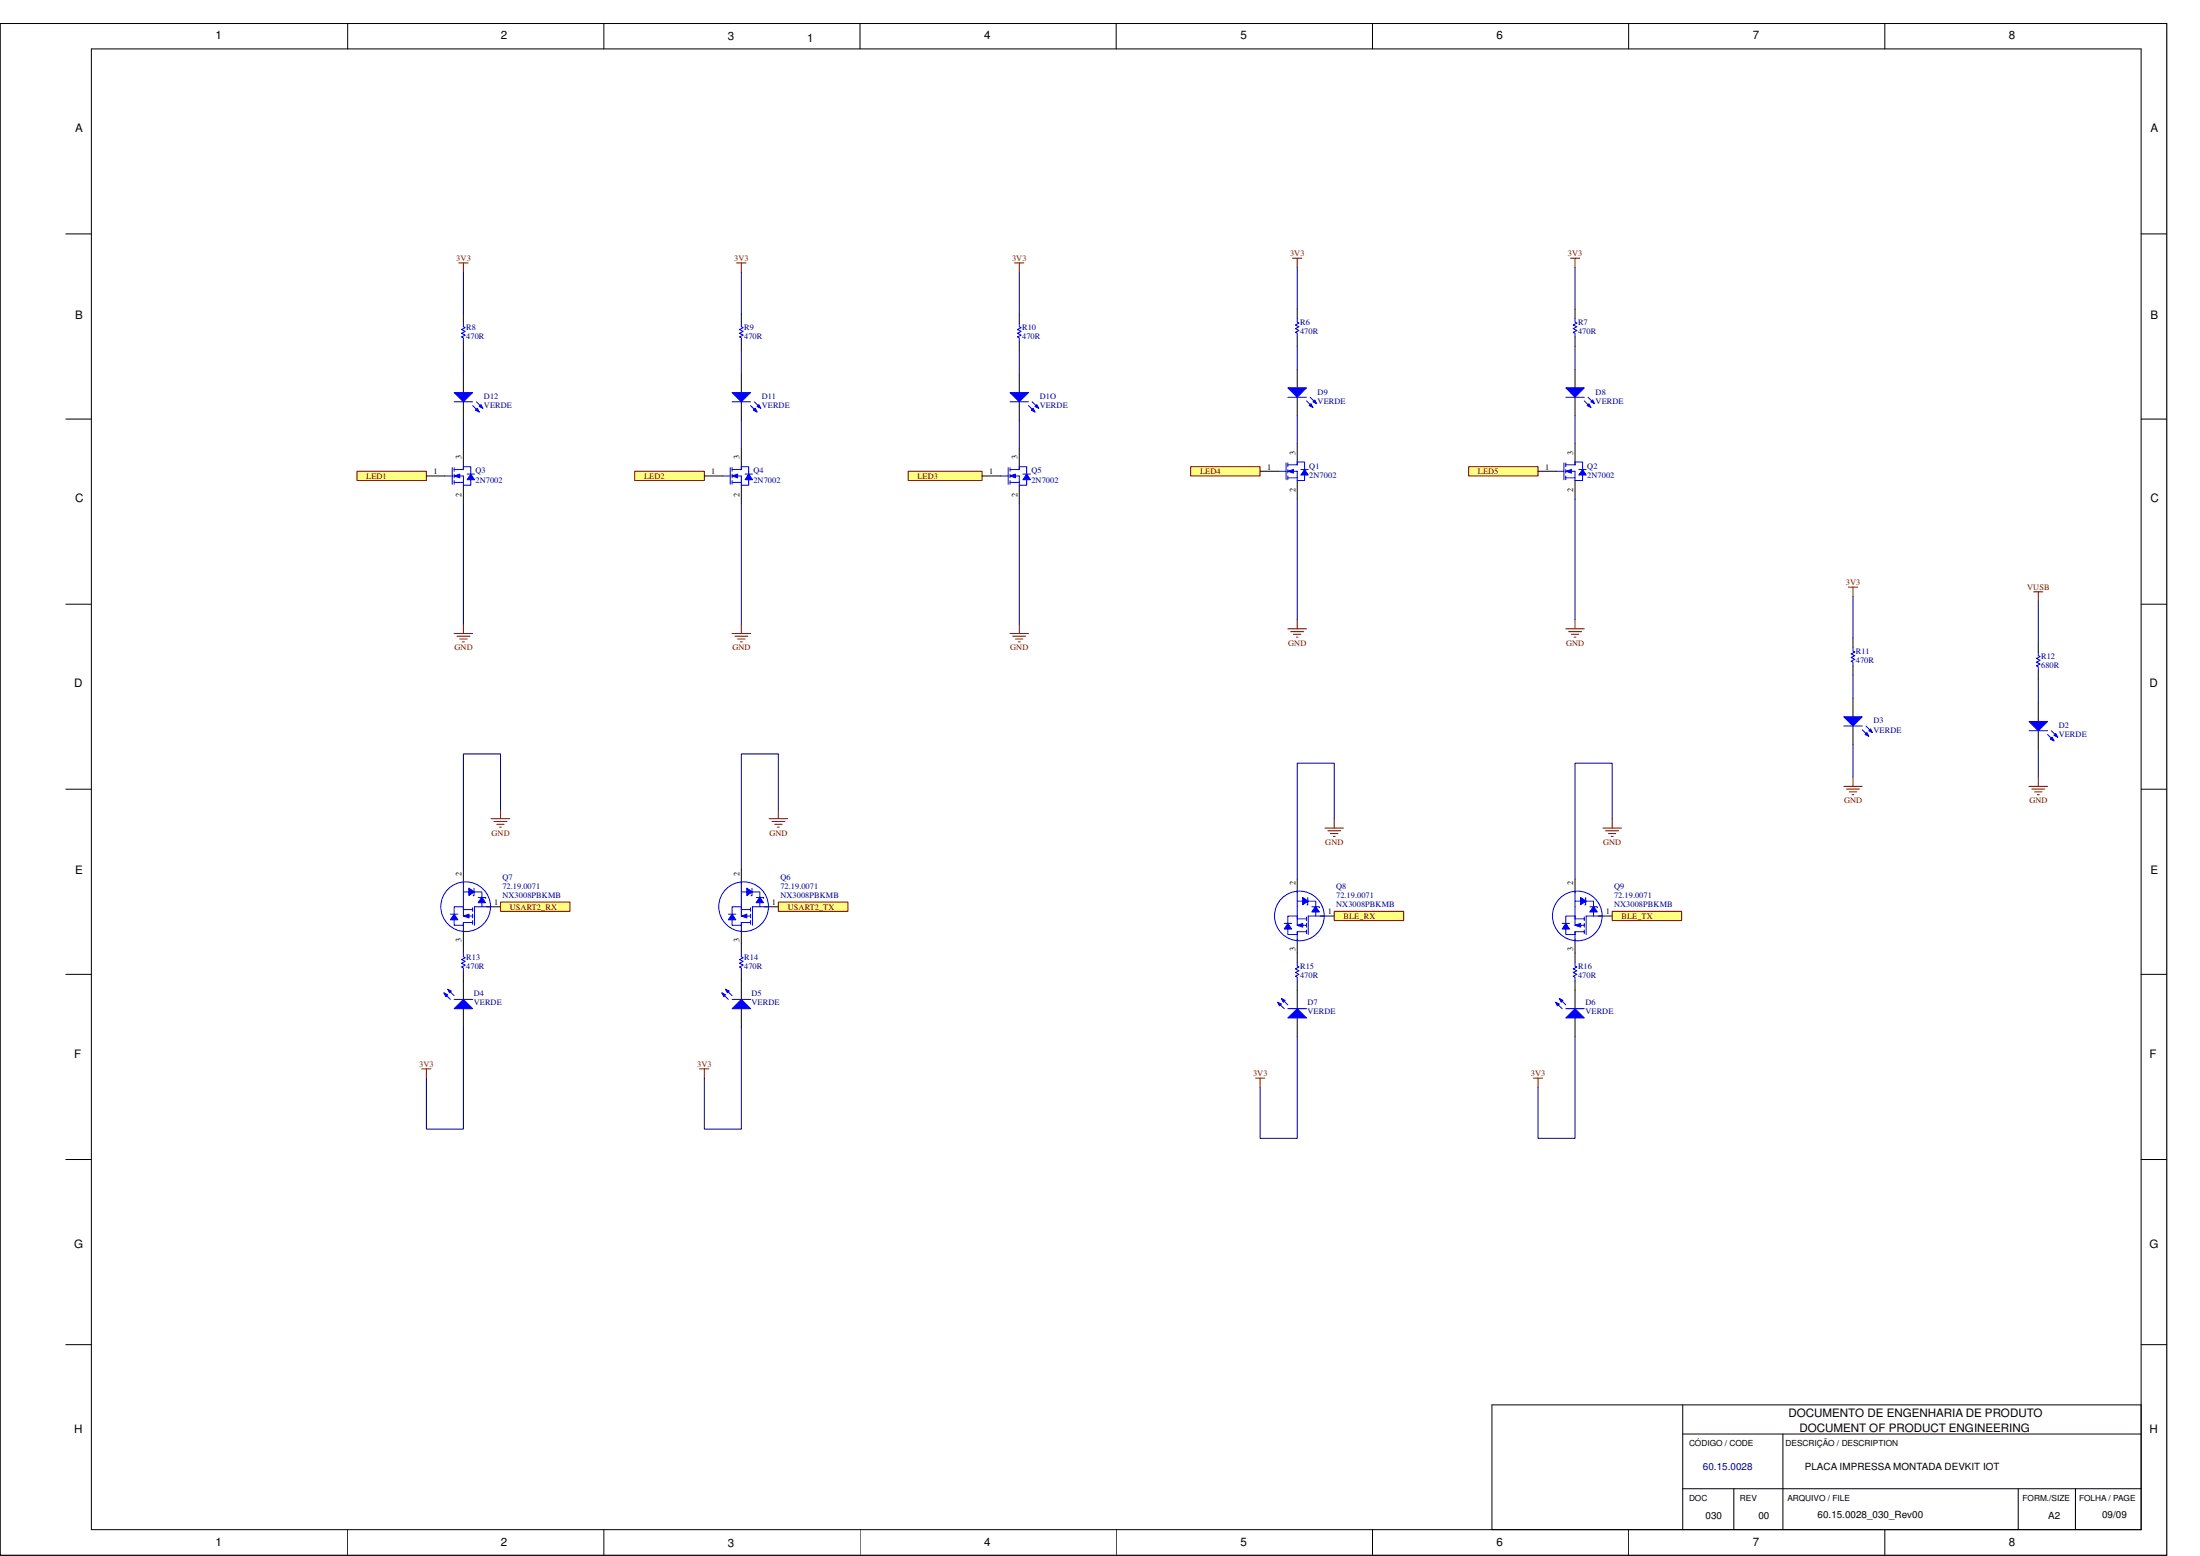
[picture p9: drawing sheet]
<svg xmlns="http://www.w3.org/2000/svg" width="594mm" height="420mm" viewBox="0 0 594 420" stroke-linecap="round" stroke-linejoin="round" font-family="sans-serif">
<g fill="none" stroke="#000" stroke-width=".27">
<path d="M.1 6.3h585v413.6h-585zM24.7 13.2h553.5v399.8h-553.5zM93.9 6.3v6.9M163.1 6.3v6.9M232.2 6.3v6.9M301.4 6.3v6.9M370.6 6.3v6.9M439.8 6.3v6.9M509 6.3v6.9M17.8 63.2h6.9M578.2 63.2h6.9M425.3 99.7v5"/>
<path d="M17.8 113.2h6.9M425.3 107.3v5M578.2 113.2h6.9M17.8 163.2h6.9M578.2 163.2h6.9M17.8 213.1h6.9M578.2 213.1h6.9M17.8 263.1h6.9M578.2 263.1h6.9M17.8 313.1h6.9M578.2 313.1h6.9M17.8 363.1h6.9"/>
<path d="M454.4 379.3v33.7M578.2 363.1h6.9M578.2 379.3h-175.3v33.7M454.4 387.2h123.8M481.4 387.2v25.8M93.9 413v7M163.1 413v7M232.2 413v7M301.4 413v7M370.6 413v7M439.8 413v7M454.4 402h123.8"/>
<path d="M468.2 402v11M509 413v7M545 402v11M560.4 402v11"/>
</g>
<path d="M422.8 104.7h5l-2.5 2.6z" fill="#00f"/>
<path d="M422.8 104.7h5l-2.5 2.6zM427.8 108.2l1.8 1.8M428.8 107.3l1.8 1.7" fill="none" stroke="#00f" stroke-width=".27"/>
<path d="M428.6 109.5l.5-.5 .5 1z" fill="#00f"/>
<path d="M428.6 109.5l.5-.5 .5 1z" fill="none" stroke="#00f" stroke-width=".27"/>
<path d="M429.6 108.5l.5-.5 .5 1z" fill="#00f"/>
<path d="M422.8 107.3h5M429.6 108.5l.5-.5 .5 1z" fill="none" stroke="#00f" stroke-width=".27"/>
<path d="M424.1 69.7h2.5M425.3 69.7v2.5M422.8 169.8h5M423.6 170.6h3.5M424.3 171.3h2M425.1 172h.5M425.3 167.3v2.5" fill="none" stroke="#800000" stroke-width=".27"/>
<path d="M96.4 127.3h18.7v2.5h-18.7z" fill-rule="evenodd" fill="#ffff80"/>
<path d="M96.4 127.3h18.7v2.5h-18.7z" fill="none" stroke="#800000" stroke-width=".27"/>
<path d="M171.4 127.3h18.8v2.5h-18.8z" fill-rule="evenodd" fill="#ffff80"/>
<path d="M171.4 127.3h18.8v2.5h-18.8z" fill="none" stroke="#800000" stroke-width=".27"/>
<path d="M245.2 127.3h20v2.5h-20z" fill-rule="evenodd" fill="#ffff80"/>
<path d="M245.2 127.3h20v2.5h-20z" fill="none" stroke="#800000" stroke-width=".27"/>
<path d="M321.5 126h18.8v2.5h-18.8z" fill-rule="evenodd" fill="#ffff80"/>
<path d="M321.5 126h18.8v2.5h-18.8z" fill="none" stroke="#800000" stroke-width=".27"/>
<path d="M396.6 126h18.7v2.5h-18.7z" fill-rule="evenodd" fill="#ffff80"/>
<path d="M396.6 126h18.7v2.5h-18.7z" fill="none" stroke="#800000" stroke-width=".27"/>
<path d="M125.1 234.8v3.8M125.1 251.1v3.7M131.4 244.9h3.8" fill="none" stroke="#000" stroke-width=".27"/>
<path d="M121.6 246.8h2M125.1 244.9v2.5h2.5M125.1 245.6h2.5M127.6 249.1h-2.5v.8M127.6 245.1v1M127.6 246.8v1.1M127.6 248.6v1M132.5 244.9h-4.4v5" fill="none" stroke="#00f" stroke-width=".27"/>
<path d="M125.1 247.4l1.6-.6v1.1z" fill="#00f"/>
<path d="M125.1 247.4l1.6-.6v1.1z" fill="none" stroke="#00f" stroke-width=".27"/>
<path d="M122.6 246.8l1 1.6h-2z" fill="#00f"/>
<path d="M122.6 246.8l1 1.6h-2zM125.1 242.4v3.2" fill="none" stroke="#00f" stroke-width=".27"/>
<path d="M130.1 242.2l1 1.6h-2z" fill="#00f"/>
<path d="M129.2 242.4h1.9v.2M130.1 242.2l1 1.6h-2zM130.1 241v3.9" fill="none" stroke="#00f" stroke-width=".27"/>
<path d="M126.6 239.8l1.5 1-1.5 1z" fill="#00f"/>
<g fill="none" stroke="#00f" stroke-width=".27">
<path d="M125.1 238.2v4.2M126.6 239.8l1.5 1-1.5 1zM128 239.9v2h-.2M125.1 244.9h-2.5v5h2.5v1.6M125.1 240.8h5"/>
<circle cx="125.7" cy="244.8" r="6.7"/>
</g>
<path d="M125.1 264.9v5M125.1 272.4v5" fill="none" stroke="#000" stroke-width=".27"/>
<path d="M122.6 272.4l2.5-2.5 2.5 2.5z" fill="#00f"/>
<path d="M119.9 268.1l1.7 1.8M120.9 267.1l1.7 1.8M122.6 272.4l2.5-2.5 2.5 2.5z" fill="none" stroke="#00f" stroke-width=".27"/>
<path d="M120.9 267.1l1 .5-.5 .5z" fill="#00f"/>
<path d="M120.9 267.1l1 .5-.5 .5z" fill="none" stroke="#00f" stroke-width=".27"/>
<path d="M119.9 268.1l1 .5-.5 .5z" fill="#00f"/>
<path d="M420.3 127.3h2M422.3 125v4.5M422.8 125.5h2.5v-.7h2v5h-2M422.8 127.3h2.5M422.8 129h2.5M422.8 125v1M422.8 126.8v1M422.8 128.5v1M426.3 126.8h2M119.9 268.1l1 .5-.5 .5zM122.6 269.9h5" fill="none" stroke="#00f" stroke-width=".27"/>
<path d="M135.2 218.6v2.5M132.6 221.1h5.1M133.4 221.8h3.5M134.1 222.6h2M134.9 223.4h.5M113.9 288.6h2.5M115.1 288.6v2.5" fill="none" stroke="#800000" stroke-width=".27"/>
<path d="M425.3 119.8v5M415.3 127.3h5M425.3 129.8v5" fill="none" stroke="#000" stroke-width=".27"/>
<path d="M427.3 126.8l1 1.5h-2z" fill="#00f"/>
<path d="M425.3 127.3v2.5M427.3 126.8l1 1.5h-2z" fill="none" stroke="#00f" stroke-width=".27"/>
<path d="M422.8 127.3l1.5-.5v1z" fill="#00f"/>
<path d="M422.8 127.3l1.5-.5v1z" fill="none" stroke="#00f" stroke-width=".27"/>
<path d="M350.3 99.7v5M350.3 107.3v5" fill="none" stroke="#000" stroke-width=".27"/>
<path d="M347.8 104.7h5l-2.5 2.6z" fill="#00f"/>
<path d="M347.8 104.7h5l-2.5 2.6zM352.8 108.2l1.7 1.8M353.8 107.3l1.8 1.7" fill="none" stroke="#00f" stroke-width=".27"/>
<path d="M354 109l.5 1-1-.5z" fill="#00f"/>
<path d="M354 109l.5 1-1-.5z" fill="none" stroke="#00f" stroke-width=".27"/>
<path d="M354.5 108.5l.5-.5 .6 1z" fill="#00f"/>
<path d="M347.8 107.3h5M354.5 108.5l.5-.5 .6 1zM345.3 127.3h2M347.3 125v4.5M347.8 125.5h2.5v-.7h2v5h-2M347.8 127.3h2.5M347.8 129h2.5M347.8 125v1M347.8 126.8v1M347.8 128.5v1M351.3 126.8h2" fill="none" stroke="#00f" stroke-width=".27"/>
<path d="M349 69.7h2.5M350.3 69.7v2.5M347.8 169.8h5M348.5 170.6h3.5M349.3 171.3h2M350 172h.5M350.3 167.3v2.5" fill="none" stroke="#800000" stroke-width=".27"/>
<path d="M350.3 119.8v5M340.3 127.3h5M350.3 129.8v5" fill="none" stroke="#000" stroke-width=".27"/>
<path d="M352.3 126.8l1 1.5h-2z" fill="#00f"/>
<path d="M350.3 127.3v2.5M352.3 126.8l1 1.5h-2z" fill="none" stroke="#00f" stroke-width=".27"/>
<path d="M347.8 127.3l1.5-.5v1z" fill="#00f"/>
<path d="M347.8 127.3l1.5-.5v1z" fill="none" stroke="#00f" stroke-width=".27"/>
<path d="M275.2 101v5M275.2 108.5v5" fill="none" stroke="#000" stroke-width=".27"/>
<path d="M272.7 106h5l-2.5 2.5z" fill="#00f"/>
<path d="M272.7 106h5l-2.5 2.5zM277.7 109.5l1.8 1.8M278.7 108.5l1.8 1.7" fill="none" stroke="#00f" stroke-width=".27"/>
<path d="M279 110.2l.5 1.1-1-.6z" fill="#00f"/>
<path d="M279 110.2l.5 1.1-1-.6z" fill="none" stroke="#00f" stroke-width=".27"/>
<path d="M280 109.3l.5 .9-1-.4z" fill="#00f"/>
<path d="M272.7 108.5h5M280 109.3l.5 .9-1-.4zM270.2 128.5h2M272.2 126.3v4.5M272.7 126.8h2.5v-.8h2v5h-2M272.7 128.5h2.5M272.7 130.3h2.5M272.7 126.3v1M272.7 128v1M272.7 129.8v1M276.2 128h2.1" fill="none" stroke="#00f" stroke-width=".27"/>
<path d="M274 71h2.5M275.2 71v2.5M272.7 171.1h5M273.5 171.8h3.5M274.2 172.6h2M275 173.3h.5M275.2 168.5v2.6" fill="none" stroke="#800000" stroke-width=".27"/>
<path d="M265.2 128.5h5M275.2 121v5M275.2 131v5" fill="none" stroke="#000" stroke-width=".27"/>
<path d="M277.2 128l1.1 1.5h-2.1z" fill="#00f"/>
<path d="M275.2 128.5v2.5M277.2 128l1.1 1.5h-2.1z" fill="none" stroke="#00f" stroke-width=".27"/>
<path d="M272.7 128.5l1.5-.5v1z" fill="#00f"/>
<path d="M272.7 128.5l1.5-.5v1z" fill="none" stroke="#00f" stroke-width=".27"/>
<path d="M200.2 101v5M200.2 108.5v5" fill="none" stroke="#000" stroke-width=".27"/>
<path d="M197.7 106h5l-2.5 2.5z" fill="#00f"/>
<path d="M197.7 106h5l-2.5 2.5zM202.7 109.5l1.7 1.8M203.7 108.5l1.7 1.7" fill="none" stroke="#00f" stroke-width=".27"/>
<path d="M203.4 110.7l.6-.5 .4 1.1z" fill="#00f"/>
<path d="M203.4 110.7l.6-.5 .4 1.1z" fill="none" stroke="#00f" stroke-width=".27"/>
<path d="M204.4 109.8l.5-.5 .5 .9z" fill="#00f"/>
<path d="M197.7 108.5h5M204.4 109.8l.5-.5 .5 .9zM195.2 128.5h2M197.2 126.3v4.5M197.7 126.8h2.5v-.8h2v5h-2M197.7 128.5h2.5M197.7 130.3h2.5M197.7 126.3v1M197.7 128v1M197.7 129.8v1M201.2 128h2" fill="none" stroke="#00f" stroke-width=".27"/>
<path d="M198.9 71h2.6M200.2 71v2.5M197.7 171.1h5M198.5 171.8h3.4M199.2 172.6h2M199.9 173.3h.5M200.2 168.5v2.6" fill="none" stroke="#800000" stroke-width=".27"/>
<path d="M190.2 128.5h5M200.2 121v5M200.2 131v5" fill="none" stroke="#000" stroke-width=".27"/>
<path d="M202.2 128l1 1.5h-2z" fill="#00f"/>
<path d="M200.2 128.5v2.5M202.2 128l1 1.5h-2z" fill="none" stroke="#00f" stroke-width=".27"/>
<path d="M197.7 128.5l1.5-.5v1z" fill="#00f"/>
<path d="M197.7 128.5l1.5-.5v1z" fill="none" stroke="#00f" stroke-width=".27"/>
<path d="M125.1 101v5M125.1 108.5v5" fill="none" stroke="#000" stroke-width=".27"/>
<path d="M122.6 106h5l-2.5 2.5z" fill="#00f"/>
<path d="M122.6 106h5l-2.5 2.5zM127.6 109.5l1.8 1.8M128.6 108.5l1.8 1.7" fill="none" stroke="#00f" stroke-width=".27"/>
<path d="M128.9 110.2l.5 1.1-1-.6z" fill="#00f"/>
<path d="M128.9 110.2l.5 1.1-1-.6z" fill="none" stroke="#00f" stroke-width=".27"/>
<path d="M129.9 109.3l.5 .9-1-.4z" fill="#00f"/>
<path d="M122.6 108.5h5M129.9 109.3l.5 .9-1-.4zM120.1 128.5h2M122.1 126.3v4.5M122.6 126.8h2.5v-.8h2v5h-2M122.6 128.5h2.5M122.6 130.3h2.5M122.6 126.3v1M122.6 128v1M122.6 129.8v1M126.1 128h2" fill="none" stroke="#00f" stroke-width=".27"/>
<path d="M123.9 71h2.5M125.1 71v2.5M122.6 171.1h5M123.4 171.8h3.5M124.2 172.6h1.9M124.9 173.3h.5M125.1 168.5v2.6" fill="none" stroke="#800000" stroke-width=".27"/>
<path d="M115.1 128.5h5M125.1 121v5M125.1 131v5" fill="none" stroke="#000" stroke-width=".27"/>
<path d="M127.1 128l1 1.5h-2z" fill="#00f"/>
<path d="M125.1 128.5v2.5M127.1 128l1 1.5h-2z" fill="none" stroke="#00f" stroke-width=".27"/>
<path d="M122.6 128.5l1.6-.5v1z" fill="#00f"/>
<path d="M122.6 128.5l1.6-.5v1zM196.7 246.8h2M200.2 244.9v2.5h2.5M200.2 245.6h2.5M202.7 249.1h-2.5v.8M202.7 245.1v1M202.7 246.8v1.1M202.7 248.6v1M207.6 244.9h-4.4v5" fill="none" stroke="#00f" stroke-width=".27"/>
<path d="M200.2 234.8v3.8M200.2 251.1v3.7M206.5 244.9h3.7" fill="none" stroke="#000" stroke-width=".27"/>
<path d="M200.2 247.4l1.5-.6v1.1z" fill="#00f"/>
<path d="M200.2 247.4l1.5-.6v1.1z" fill="none" stroke="#00f" stroke-width=".27"/>
<path d="M197.7 246.8l1 1.6h-2z" fill="#00f"/>
<path d="M197.7 246.8l1 1.6h-2zM200.2 242.4v3.2" fill="none" stroke="#00f" stroke-width=".27"/>
<path d="M205.2 242.2l1 1.6h-2z" fill="#00f"/>
<path d="M204.2 242.4h2v.2M205.2 242.2l1 1.6h-2zM205.2 241v3.9" fill="none" stroke="#00f" stroke-width=".27"/>
<path d="M201.7 239.8l1.5 1-1.5 1z" fill="#00f"/>
<g fill="none" stroke="#00f" stroke-width=".27">
<path d="M200.2 238.2v4.2M201.7 239.8l1.5 1-1.5 1zM203.1 239.9v2h-.3M200.2 244.9h-2.5v5h2.5v1.6M200.2 240.8h5"/>
<circle cx="200.8" cy="244.8" r="6.7"/>
</g>
<path d="M200.2 264.9v5M200.2 272.4v5" fill="none" stroke="#000" stroke-width=".27"/>
<path d="M197.7 272.4l2.5-2.5 2.5 2.5z" fill="#00f"/>
<path d="M194.9 268.1l1.8 1.8M195.9 267.1l1.8 1.8M197.7 272.4l2.5-2.5 2.5 2.5z" fill="none" stroke="#00f" stroke-width=".27"/>
<path d="M195.9 267.1l1 .5-.5 .5z" fill="#00f"/>
<path d="M195.9 267.1l1 .5-.5 .5z" fill="none" stroke="#00f" stroke-width=".27"/>
<path d="M194.9 268.1l1 .5-.5 .5z" fill="#00f"/>
<path d="M194.9 268.1l1 .5-.5 .5zM197.7 269.9h5" fill="none" stroke="#00f" stroke-width=".27"/>
<path d="M210.2 218.6v2.5M207.7 221.1h5M208.4 221.8h3.6M209.2 222.6h2M209.9 223.4h.5M188.9 288.6h2.5M190.2 288.6v2.5" fill="none" stroke="#800000" stroke-width=".27"/>
<path d="M135.2 243.6h18.7v2.5h-18.7z" fill-rule="evenodd" fill="#ffff80"/>
<path d="M135.2 243.6h18.7v2.5h-18.7z" fill="none" stroke="#800000" stroke-width=".27"/>
<path d="M210.2 243.6h18.8v2.5h-18.8z" fill-rule="evenodd" fill="#ffff80"/>
<path d="M210.2 243.6h18.8v2.5h-18.8z" fill="none" stroke="#800000" stroke-width=".27"/>
<path d="M350.3 237.4v3.7M350.3 253.6v3.7M356.5 247.4h3.8" fill="none" stroke="#000" stroke-width=".27"/>
<path d="M346.8 249.3h2M350.3 247.4v2.5h2.5M350.3 248.1h2.5M352.8 251.6h-2.5v.7M352.8 247.6v1M352.8 249.3v1.1M352.8 251.1v1M357.7 247.4h-4.4v4.9" fill="none" stroke="#00f" stroke-width=".27"/>
<path d="M350.3 249.9l1.5-.6v1.1z" fill="#00f"/>
<path d="M350.3 249.9l1.5-.6v1.1z" fill="none" stroke="#00f" stroke-width=".27"/>
<path d="M347.8 249.3l1 1.6h-2z" fill="#00f"/>
<path d="M347.8 249.3l1 1.6h-2zM350.3 244.9v3.2" fill="none" stroke="#00f" stroke-width=".27"/>
<path d="M355.3 244.7l1 1.6h-2.1z" fill="#00f"/>
<path d="M354.3 244.9h2v.2M355.3 244.7l1 1.6h-2.1zM355.3 243.5v3.9" fill="none" stroke="#00f" stroke-width=".27"/>
<path d="M351.7 242.3l1.6 1-1.6 1z" fill="#00f"/>
<g fill="none" stroke="#00f" stroke-width=".27">
<path d="M350.3 247.4h-2.5v4.9h2.5v1.7M350.3 243.3h5M350.3 240.7v4.2M351.7 242.3l1.6 1-1.6 1zM353.1 242.4v1.9h-.2"/>
<circle cx="350.9" cy="247.3" r="6.7"/>
</g>
<path d="M350.3 267.4v5M350.3 274.9v5" fill="none" stroke="#000" stroke-width=".27"/>
<path d="M347.8 274.9l2.5-2.5 2.5 2.5z" fill="#00f"/>
<path d="M345 270.6l1.8 1.8M346 269.6l1.8 1.8M347.8 274.9l2.5-2.5 2.5 2.5z" fill="none" stroke="#00f" stroke-width=".27"/>
<path d="M346 269.6l1 .5-.5 .5z" fill="#00f"/>
<path d="M346 269.6l1 .5-.5 .5z" fill="none" stroke="#00f" stroke-width=".27"/>
<path d="M345 270.6l1 .5-.5 .5z" fill="#00f"/>
<path d="M421.8 249.3h2M425.3 247.4v2.5h2.5M425.3 248.1h2.5M427.8 251.6h-2.5v.7M427.8 247.6v1M427.8 249.3v1.1M427.8 251.1v1M432.7 247.4h-4.4v4.9M345 270.6l1 .5-.5 .5zM347.8 272.4h5" fill="none" stroke="#00f" stroke-width=".27"/>
<path d="M357.8 223.6h5M358.6 224.3h3.4M359.3 225.1h2M360 225.8h.5M360.3 221.1v2.5M339 291.1h2.5M340.3 291.1v2.5" fill="none" stroke="#800000" stroke-width=".27"/>
<path d="M425.3 237.4v3.7M425.3 253.6v3.7M431.6 247.4h3.7" fill="none" stroke="#000" stroke-width=".27"/>
<path d="M425.3 249.9l1.5-.6v1.1z" fill="#00f"/>
<path d="M425.3 249.9l1.5-.6v1.1z" fill="none" stroke="#00f" stroke-width=".27"/>
<path d="M422.8 249.3l1 1.6h-2z" fill="#00f"/>
<path d="M422.8 249.3l1 1.6h-2zM425.3 244.9v3.2" fill="none" stroke="#00f" stroke-width=".27"/>
<path d="M430.3 244.7l1 1.6h-2z" fill="#00f"/>
<path d="M429.3 244.9h2v.2M430.3 244.7l1 1.6h-2zM430.3 243.5v3.9" fill="none" stroke="#00f" stroke-width=".27"/>
<path d="M426.8 242.3l1.5 1-1.5 1z" fill="#00f"/>
<g fill="none" stroke="#00f" stroke-width=".27">
<path d="M425.3 247.4h-2.5v4.9h2.5v1.7M425.3 243.3h5M425.3 240.7v4.2M426.8 242.3l1.5 1-1.5 1zM428.2 242.4v1.9h-.3"/>
<circle cx="425.9" cy="247.3" r="6.7"/>
</g>
<path d="M425.3 267.4v5M425.3 274.9v5" fill="none" stroke="#000" stroke-width=".27"/>
<path d="M425.3 272.4l2.5 2.5h-5z" fill="#00f"/>
<path d="M420.1 270.6l1.7 1.8M421.1 269.6l1.7 1.8M425.3 272.4l2.5 2.5h-5z" fill="none" stroke="#00f" stroke-width=".27"/>
<path d="M421.1 269.6l1 .5-.5 .5z" fill="#00f"/>
<path d="M421.1 269.6l1 .5-.5 .5z" fill="none" stroke="#00f" stroke-width=".27"/>
<path d="M420.1 270.6l1 .5-.5 .5z" fill="#00f"/>
<path d="M420.1 270.6l1 .5-.5 .5zM422.8 272.4h5" fill="none" stroke="#00f" stroke-width=".27"/>
<path d="M432.8 223.6h5M433.6 224.3h3.5M434.3 225.1h2M435.1 225.8h.5M435.3 221.1v2.5M414.1 291.1h2.5M415.3 291.1v2.5" fill="none" stroke="#800000" stroke-width=".27"/>
<path d="M435.3 246.1h18.8v2.5h-18.8z" fill-rule="evenodd" fill="#ffff80"/>
<path d="M435.3 246.1h18.8v2.5h-18.8z" fill="none" stroke="#800000" stroke-width=".27"/>
<path d="M360.3 246.1h18.7v2.5h-18.7z" fill-rule="evenodd" fill="#ffff80"/>
<path d="M360.3 246.1h18.7v2.5h-18.7z" fill="none" stroke="#800000" stroke-width=".27"/>
<g fill="none" stroke="#000" stroke-width=".27">
<path d="M125.1 84.8v2.4M125.1 92.2v2.5M200.2 84.8v2.4M200.2 92.2v2.5M275.2 84.8v2.4M275.2 92.2v2.5M350.3 83.5v2.5M350.3 91v2.5M425.3 83.5v2.5M425.3 91v2.5M500.4 188.6v4.9M500.4 196v5.1"/>
<path d="M125.1 254.8v2.5M200.2 254.8v2.5M350.3 257.3v2.5M425.3 257.3v2.5M125.1 262.3v2.6M200.2 262.3v2.6M350.3 264.9v2.5M425.3 264.9v2.5"/>
</g>
<path d="M125.1 87.2v1l.5 .3-1 .5 1 .5-1 .5 1 .5-1 .5 .5 .2v1M200.2 87.2v1l.5 .3-1 .5 1 .5-1 .5 1 .5-1 .5 .5 .2v1M275.2 87.2v1l.6 .3-1.1 .5 1.1 .5-1.1 .5 1.1 .5-1.1 .5 .5 .2v1M350.3 86v1l.5 .2-1 .6 1 .4-1 .5 1 .5-1 .5 .5 .3v1M425.3 86v1l.5 .2-1 .6 1 .4-1 .5 1 .5-1 .5 .5 .3v1M125.1 257.3v1.1l.5 .2-1 .5 1 .5-1 .5 1 .5-1 .5 .5 .3v.9M200.2 257.3v1.1l.5 .2-1 .5 1 .5-1 .5 1 .5-1 .5 .5 .3v.9M350.3 259.8v1.1l.5 .2-1 .5 1 .5-1 .5 1 .5-1 .5 .5 .3v1M425.3 259.8v1.1l.5 .2-1 .5 1 .5-1 .5 1 .5-1 .5 .5 .3v1" fill="none" stroke="#00f" stroke-width=".27"/>
<path d="M497.9 193.5h5l-2.5 2.5z" fill="#00f"/>
<path d="M497.9 193.5h5l-2.5 2.5zM502.9 197.1l1.7 1.7M503.9 196l1.7 1.8" fill="none" stroke="#00f" stroke-width=".27"/>
<path d="M504.1 197.8l.5 1-1-.5z" fill="#00f"/>
<path d="M504.1 197.8l.5 1-1-.5z" fill="none" stroke="#00f" stroke-width=".27"/>
<path d="M505.1 196.8l.5 1-1-.5z" fill="#00f"/>
<path d="M500.4 174.8v1l.5 .3-1 .5 1 .4-1 .5 1 .6-1 .5 .5 .2v1M497.9 196h5M505.1 196.8l.5 1-1-.5z" fill="none" stroke="#00f" stroke-width=".27"/>
<path d="M499.1 158.5h2.5M500.4 158.5v2.5" fill="none" stroke="#800000" stroke-width=".27"/>
<path d="M500.4 172.3v2.5M500.4 179.8v2.5M550.4 189.8v5M550.4 197.3v5" fill="none" stroke="#000" stroke-width=".27"/>
<path d="M547.9 194.8h5l-2.5 2.5z" fill="#00f"/>
<path d="M547.9 194.8h5l-2.5 2.5zM552.9 198.3l1.7 1.8M553.9 197.3l1.8 1.8" fill="none" stroke="#00f" stroke-width=".27"/>
<path d="M553.7 199.6l.5-.5 .4 1z" fill="#00f"/>
<path d="M553.7 199.6l.5-.5 .4 1z" fill="none" stroke="#00f" stroke-width=".27"/>
<path d="M555.2 198.1l.5 1-1.1-.5z" fill="#00f"/>
<path d="M550.4 176.1v.9l.5 .3-1 .5 1 .5-1 .5 1 .5-1 .5 .5 .2v1.1M547.9 197.3h5M555.2 198.1l.5 1-1.1-.5z" fill="none" stroke="#00f" stroke-width=".27"/>
<path d="M549.1 159.8h2.5M550.4 159.8v2.5M497.9 212.3h5M498.6 213.1h3.5M499.4 213.8h2M500.1 214.6h.5M500.4 209.8v2.5M547.9 212.3h5M548.7 213.1h3.4M549.4 213.8h2M550.2 214.6h.5M550.4 209.8v2.5" fill="none" stroke="#800000" stroke-width=".27"/>
<path d="M550.4 173.6v2.5M550.4 181.1v2.5" fill="none" stroke="#000" stroke-width=".27"/>
<g fill="none" stroke="#000080" stroke-width=".27">
<path d="M125.1 73.5v11.3M200.2 73.5v11.3M275.2 73.5v11.3M350.3 72.2v11.3M425.3 72.2v11.3M125.1 94.7v6.3M200.2 94.7v6.3M275.2 94.7v6.3M350.3 93.5v6.2M425.3 93.5v6.2M125.1 113.5v7.5M200.2 113.5v7.5"/>
<path d="M275.2 113.5v7.5M350.3 112.3v7.5M425.3 112.3v7.5M125.1 136v32.5M200.2 136v32.5M275.2 136v32.5M350.3 134.8v32.5M425.3 134.8v32.5M500.4 161v11.3M550.4 162.3v11.3M500.4 182.3v6.3M550.4 183.6v6.2"/>
<path d="M135.2 218.6v-15h-10.1v31.2M210.2 218.6v-15h-10v31.2M500.4 201.1v8.7M550.4 202.3v7.5M360.3 221.1v-15h-10v31.3M435.3 221.1v-15h-10v31.3M125.1 277.4v27.5h-10v-13.8M200.2 277.4v27.5h-10v-13.8M350.3 279.9v27.5h-10v-13.8M425.3 279.9v27.5h-10v-13.8"/>
</g>
<g font-size="3.1">
<text x="58.2" y="10.6">1</text>
<text x="135.2" y="10.6">2</text>
<text x="196.5" y="10.8">3</text>
<text x="218" y="11.3">1</text>
<text x="265.8" y="10.6">4</text>
<text x="334.9" y="10.6">5</text>
<text x="404.1" y="10.6">6</text>
<text x="473.3" y="10.6">7</text>
<text x="542.5" y="10.6">8</text>
<text x="20.3" y="35.7">A</text>
<text x="580.7" y="35.7">A</text>
<text x="20.3" y="86.2">B</text>
<text x="580.7" y="86.2">B</text>
<text x="20.3" y="135.7">C</text>
<text x="580.7" y="135.7">C</text>
<text x="20" y="185.6">D</text>
<text x="580.4" y="185.6">D</text>
<text x="20.3" y="236.1">E</text>
<text x="580.7" y="236.1">E</text>
<text x="20" y="285.6">F</text>
<text x="580.4" y="285.6">F</text>
<text x="20" y="337.1">G</text>
<text x="580.4" y="337.1">G</text>
<text x="483" y="382.7">DOCUMENTO DE ENGENHARIA DE PRODUTO</text>
<text x="20" y="387.1">H</text>
<text x="485.9" y="386.6">DOCUMENT OF PRODUCT ENGINEERING</text>
<text x="580.4" y="387.1">H</text>
<text x="58.2" y="417.4">1</text>
<text x="135.2" y="417.4">2</text>
<text x="196.5" y="417.6">3</text>
<text x="265.8" y="417.4">4</text>
<text x="334.9" y="417.4">5</text>
<text x="404.1" y="417.4">6</text>
<text x="473.3" y="417.4">7</text>
<text x="542.5" y="417.4">8</text>
</g>
<text font-size="2.7" fill="#000080" x="459.9" y="396.9">60.15.0028</text>
<g font-size="2.7">
<text x="487.4" y="396.9">PLACA IMPRESSA MONTADA DEVKIT IOT</text>
<text x="460.6" y="410">030</text>
<text x="474.8" y="410">00</text>
<text x="490.8" y="410">60.15.0028_030_Rev00</text>
<text x="553.1" y="410.1">A2</text>
<text x="567.6" y="410">09/09</text>
</g>
<g font-size="2.2" fill="#800000">
<text x="123.2" y="70.5">3V3</text>
<text x="198.2" y="70.5">3V3</text>
<text x="273.3" y="70.5">3V3</text>
<text x="348.4" y="69.3">3V3</text>
<text x="423.4" y="69.3">3V3</text>
<text x="98.9" y="129.3">LED1</text>
<text x="173.9" y="129.3">LED2</text>
<text x="247.7" y="129.3">LED3</text>
<text x="324.1" y="128.1">LED4</text>
<text x="399.1" y="128.1">LED5</text>
<text x="498.5" y="158.1">3V3</text>
<text x="547.4" y="159.3">VUSB</text>
<text x="122.7" y="175.6">GND</text>
<text x="197.8" y="175.6">GND</text>
<text x="272.8" y="175.6">GND</text>
<text x="347.8" y="174.3">GND</text>
<text x="422.9" y="174.3">GND</text>
<text x="498" y="216.9">GND</text>
<text x="548" y="216.9">GND</text>
<text x="132.7" y="225.6">GND</text>
<text x="207.8" y="225.6">GND</text>
<text x="357.9" y="228.1">GND</text>
<text x="432.9" y="228.1">GND</text>
<text x="137.7" y="245.6">USART2_RX</text>
<text x="212.7" y="245.6">USART2_TX</text>
<text x="362.8" y="248.1">BLE_RX</text>
<text x="437.8" y="248.1">BLE_TX</text>
<text x="113.2" y="288.2">3V3</text>
<text x="188.2" y="288.2">3V3</text>
<text x="338.4" y="290.7">3V3</text>
<text x="413.4" y="290.7">3V3</text>
</g>
<g font-size="2.2" fill="#000080">
<text x="125.9" y="89">R8</text>
<text x="200.9" y="89">R9</text>
<text x="276" y="89">R10</text>
<text x="351.1" y="87.8">R6</text>
<text x="426.1" y="87.8">R7</text>
<text x="125.9" y="91.5">470R</text>
<text x="200.9" y="91.5">470R</text>
<text x="276" y="91.5">470R</text>
<text x="351.1" y="90.3">470R</text>
<text x="426.1" y="90.3">470R</text>
<text x="130.7" y="107.8">D12</text>
<text x="205.7" y="107.8">D11</text>
<text x="280.7" y="107.8">D1O</text>
<text x="355.8" y="106.6">D9</text>
<text x="430.9" y="106.6">D8</text>
<text x="130.7" y="110.3">VERDE</text>
<text x="205.7" y="110.3">VERDE</text>
<text x="280.7" y="110.3">VERDE</text>
<text x="355.8" y="109.1">VERDE</text>
<text x="430.9" y="109.1">VERDE</text>
<text x="128.4" y="130.3">2N7002</text>
<text x="128.4" y="127.8">Q3</text>
<text x="203.4" y="130.3">2N7002</text>
<text x="203.4" y="127.8">Q4</text>
<text x="278.5" y="130.3">2N7002</text>
<text x="278.5" y="127.8">Q5</text>
<text x="353.6" y="129">2N7002</text>
<text x="353.6" y="126.5">Q1</text>
<text x="428.6" y="129">2N7002</text>
<text x="428.6" y="126.5">Q2</text>
<text x="501.1" y="179.1">470R</text>
<text x="501.1" y="176.6">R11</text>
<text x="551.2" y="177.8">R12</text>
<text x="551.2" y="180.3">680R</text>
<text x="505.9" y="197.9">VERDE</text>
<text x="505.9" y="195.3">D3</text>
<text x="555.9" y="196.6">D2</text>
<text x="555.9" y="199.1">VERDE</text>
<text x="135.7" y="237.5">Q7</text>
<text x="135.7" y="240">72.19.0071</text>
<text x="210.7" y="237.5">Q6</text>
<text x="210.7" y="240">72.19.0071</text>
<text x="360.8" y="240">Q8</text>
<text x="435.9" y="240">Q9</text>
<text x="135.7" y="242.5">NX3008PBKMB</text>
<text x="210.7" y="242.5">NX3008PBKMB</text>
<text x="360.8" y="245">NX3008PBKMB</text>
<text x="360.8" y="242.5">72.19.0071</text>
<text x="435.9" y="245">NX3008PBKMB</text>
<text x="435.9" y="242.5">72.19.0071</text>
<text x="125.9" y="259.1">R13</text>
<text x="125.9" y="261.7">470R</text>
<text x="200.9" y="259.1">R14</text>
<text x="200.9" y="261.7">470R</text>
<text x="351.1" y="261.7">R15</text>
<text x="426.1" y="261.7">R16</text>
<text x="127.9" y="268.9">D4</text>
<text x="202.9" y="268.9">D5</text>
<text x="351.1" y="264.2">470R</text>
<text x="426.1" y="264.2">470R</text>
<text x="127.9" y="271.4">VERDE</text>
<text x="202.9" y="271.4">VERDE</text>
<text x="353.1" y="273.9">VERDE</text>
<text x="353.1" y="271.4">D7</text>
<text x="428.1" y="273.9">VERDE</text>
<text x="428.1" y="271.4">D6</text>
</g>
<g font-size="2.2">
<text x="124.7" y="124" transform="rotate(-90 124.7 124)">3</text>
<text x="199.7" y="124" transform="rotate(-90 199.7 124)">3</text>
<text x="274.8" y="124" transform="rotate(-90 274.8 124)">3</text>
<text x="349.8" y="122.8" transform="rotate(-90 349.8 122.8)">3</text>
<text x="424.9" y="122.8" transform="rotate(-90 424.9 122.8)">3</text>
<text x="117" y="128.1">1</text>
<text x="192.1" y="128.1">1</text>
<text x="267.1" y="128.1">1</text>
<text x="342.2" y="126.8">1</text>
<text x="417.2" y="126.8">1</text>
<text x="124.7" y="134.2" transform="rotate(-90 124.7 134.2)">2</text>
<text x="199.7" y="134.2" transform="rotate(-90 199.7 134.2)">2</text>
<text x="274.8" y="134.2" transform="rotate(-90 274.8 134.2)">2</text>
<text x="349.8" y="132.9" transform="rotate(-90 349.8 132.9)">2</text>
<text x="424.9" y="132.9" transform="rotate(-90 424.9 132.9)">2</text>
<text x="124.7" y="236.6" transform="rotate(-90 124.7 236.6)">2</text>
<text x="199.7" y="236.6" transform="rotate(-90 199.7 236.6)">2</text>
<text x="349.8" y="239.1" transform="rotate(-90 349.8 239.1)">2</text>
<text x="424.9" y="239.1" transform="rotate(-90 424.9 239.1)">2</text>
<text x="133.4" y="244.4">1</text>
<text x="208.4" y="244.4">1</text>
<text x="358.6" y="246.9">1</text>
<text x="433.6" y="246.9">1</text>
<text x="124.7" y="254.3" transform="rotate(-90 124.7 254.3)">3</text>
<text x="199.7" y="254.3" transform="rotate(-90 199.7 254.3)">3</text>
<text x="349.8" y="256.8" transform="rotate(-90 349.8 256.8)">3</text>
<text x="424.9" y="256.8" transform="rotate(-90 424.9 256.8)">3</text>
<text x="456.1" y="390.4">CÓDIGO / CODE</text>
<text x="482.2" y="390.4">DESCRIÇÃO / DESCRIPTION</text>
<text x="456.1" y="405.2">DOC</text>
<text x="469.9" y="405.2">REV</text>
<text x="482.7" y="405.2">ARQUIVO / FILE</text>
<text x="546.2" y="405.2">FORM./SIZE</text>
<text x="561.5" y="405.2">FOLHA / PAGE</text>
</g>
</svg>
